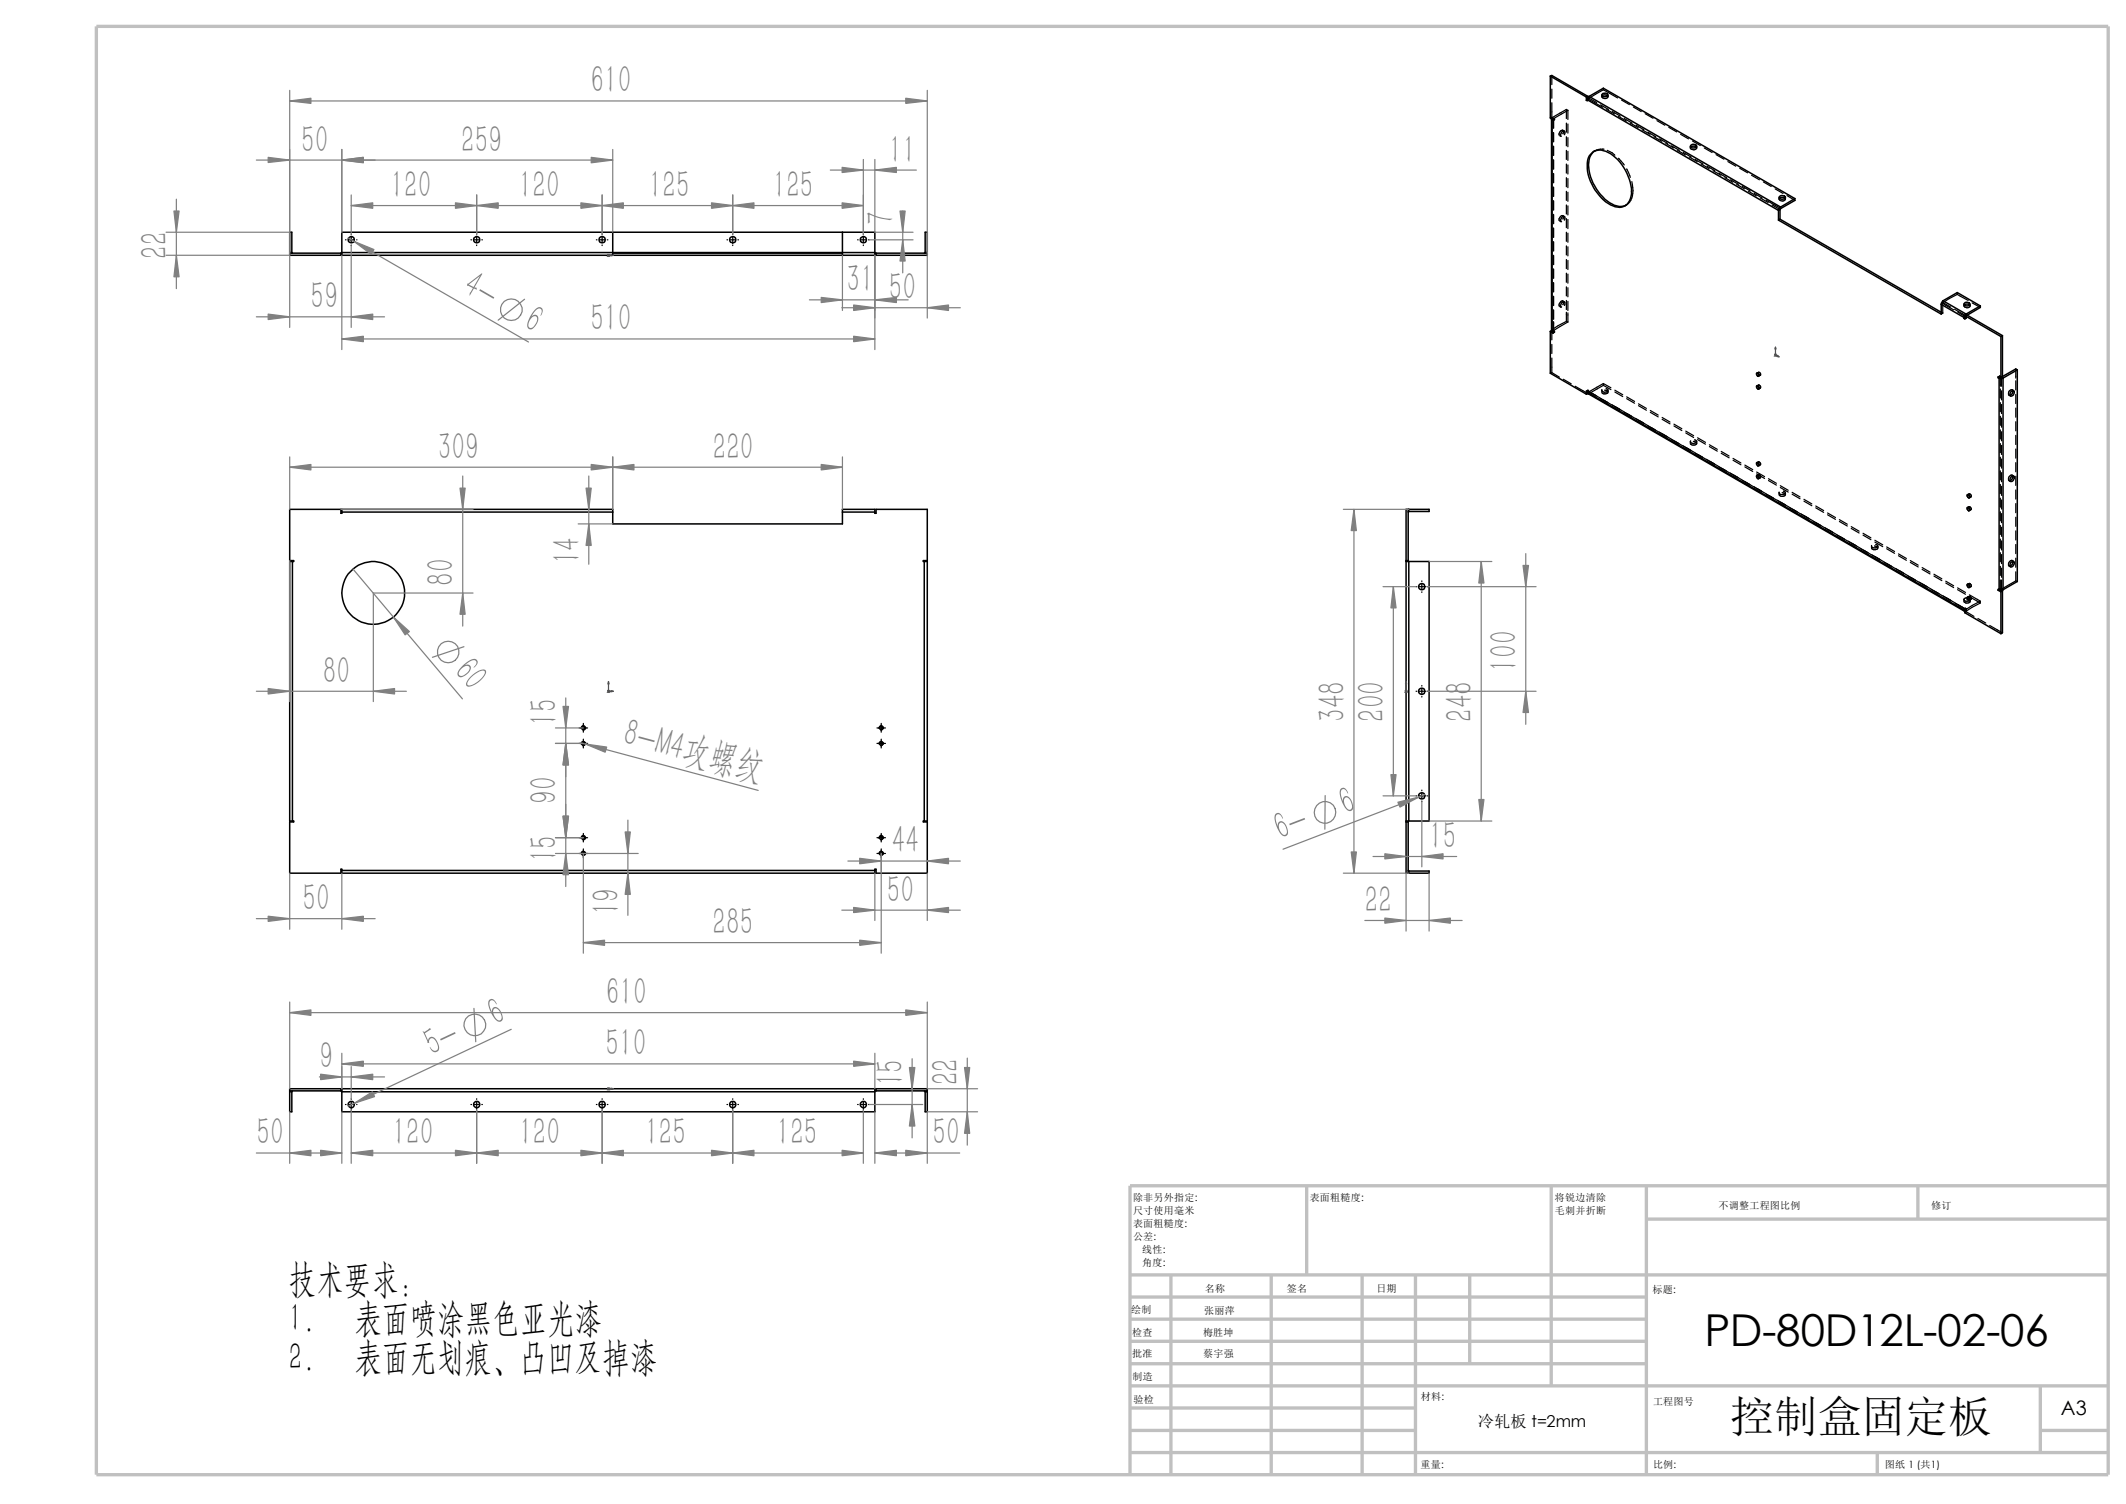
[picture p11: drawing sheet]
<svg xmlns="http://www.w3.org/2000/svg" width="297mm" height="210mm" viewBox="0 0 297 210" stroke-linecap="round" stroke-linejoin="round" font-family="sans-serif">
<g fill="none" stroke="#c0c0c0" stroke-width=".47">
<path d="M13.5 3.7h281v202.2h-281zM157.9 178h136.6M163.6 178v27.9M177.6 178v27.9M182.5 165.6v12.4M190.3 178v27.9M197.7 178v27.9M205.3 178v12.4M216.7 165.6v27.9M230 165.6v40.3M230 170.2h64.5M267.9 165.6v4.6"/>
<path d="M294.5 165.6h-136.6v40.3M157.9 181.1h72.1M157.9 184.2h72.1M157.9 187.3h72.1M157.9 190.4h72.1M157.9 199.7h39.8M157.9 193.5h136.6M157.9 196.6h39.8M285 199.7h9.5M285 193.5v9.3M157.9 202.8h136.6M262.3 202.8v3.1"/>
</g>
<g fill="none" stroke="#000" stroke-width=".17">
<path d="M216.8 10.5v1.3M216.8 12.4v1.3M216.8 14.4v2M216.8 16.4l-.2 .1M216.8 16.4l.4 .2M216.8 16.4l-.1 .2M216.8 16.4v.4M216.8 16.4l.2 .2M217 18.5v1.3M217 16.6v1.3M217.2 16.6l-.2 .1v-.1l.2 .1M217.2 16.6v.1"/>
<path d="M217.2 16.7l-.2 .1M217.9 19h.2M218.3 18.7h.1a.32 .32 0 0 0-.1-.5l-.4 .3-.1 .4M218.3 18.2l.2 .1M218.5 18.8l.1-.5a.47 .47 0 0 0-.5 .2 .47 .47 0 0 0 0 .5M218.8 15.3l-2 1.1M218.8 15.3l.2 .1M218.8 15.3v1.3M218.8 17.2v1.3M218.8 19.1v1.3M219 15.4l-2 1.2M219 15.4v1.3"/>
<path d="M219 17.3v1.3M219 19.2v1.3M221.8 13.6l.1 .3M221.9 13.8l2 1.2M221.9 13.8l-.2 .1M221.9 13.8v.1M221.9 13.9l-.2 .2M222 13.7l1.1 .6M222 13.7l-.1 .1M222 13.5v.2M223.6 14.6l1.1 .7M223.8 13.3a.46 .46 0 0 0 .3 .4 .46 .46 0 0 0 .5-.2v-.2"/>
<path d="M224 12.5l2 1.2M224 12.3v.2M224 12.5l-2 1.2M224.5 15.3l1.1 .6M224.6 13.4h.1M225.3 15.6l1.1 .6M226.1 16.3l1.1 .6M226.5 14l1.1 .6M226.9 16.6l1.1 .6M227.8 17.2l1.1 .6M228.2 14.9l1.1 .7M228.6 17.5l1.1 .6"/>
<path d="M229.4 18.1l1.1 .7M229.8 15.9l1.1 .6M230.2 18.5l1.1 .6M231.1 19.1l1.1 .6M231.5 16.8l1.1 .7M231.9 19.4l1.1 .6M233.1 17.8l1.1 .6M234.8 18.8l1.1 .6M236.4 19.7l1.1 .6M48.3 33.5h.1M48.7 33.5h.7M49.1 32.7h.1"/>
<path d="M49.1 33.1v.7M49.1 34.2v.1M49.8 33.5h.1M65.8 33.5h.1M66.3 33.5h.7M66.6 32.7h.1M66.6 33.1v.7M66.6 34.2v.1M67.3 33.5h.1M83.3 33.5h.1M83.7 33.5h.8M84.1 32.7h.1"/>
<path d="M84.1 33.1v.7M84.1 34.2v.1M84.8 33.5h.1M101.6 33.5h.1M102 33.5h.7M102.4 32.7h.1M102.4 33.1v.7M102.4 34.2v.1M103.1 33.5h.1M119.8 33.5h.1M120.3 33.5h.7M120.6 32.7h.1"/>
<path d="M120.6 33.1v.7M120.6 34.2v.1M121.3 33.5h.1M217 20.4v1.3M217 22.3v1.3M217 24.2v1.3M217 26.1v1.3M217 28v1.3M217 29.9v1.3M217 31.8v1.3M217 33.7v1.3M217 35.6v1.3"/>
<path d="M217 37.5v1.3M217 39.5v1.2M217 22.4v1.2M217 24.3v1.2M217 26.2v1.2M217 28.1v1.2M217 30v1.2M217 31.9v1.2M217 33.8v1.3M217 35.7v1.3M217 37.6v1.3M217 39.5v1.3"/>
<path d="M217.9 30.9l.2 .1M218 30.9h.1M218.3 30.6l.1-.3v-.2h-.2a.64 .64 0 0 0-.4 .7M218.3 30.1l.2 .1M218.5 30.7l.1-.1v-.4a.54 .54 0 0 0-.6 .7M218.8 21v1.3M218.8 22.9v1.3M218.8 24.8v1.3M218.8 26.7v1.3M218.8 28.6v1.3M218.8 30.5v1.3M218.8 32.4v1.3"/>
<path d="M218.8 34.3v1.3M218.8 36.2v1.3M218.8 38.1v1.3M219 21.1v1.3M219 23v1.3M219 24.9v1.3M219 26.8v1.3M219 28.7v1.3M219 30.6v1.3M219 32.6v1.2M219 34.5v1.2M219 36.4v1.2"/>
<path d="M219 38.3v1.2M222.8 21l-.2 .2M223.9 20.8h.1M223.9 20.8l-.6 .1-.5 .2M224.5 21l.7 .3 .4 .4M226.1 22.1l.8 .9M227.2 28.6l-.2 .1M227.2 23.6l.6 1.2M228 25.4a3.5 3.5 0 0 1-.3 2.8l-.6 .5M232.7 20l1.1 .7M233.5 20.4l1.1 .6M234.4 21l1.1 .6"/>
<path d="M235.2 21.3l1.1 .6M236 21.9l1.1 .7M236.1 20.4a.48 .48 0 0 0 .4 .5 .48 .48 0 0 0 .5-.2v-.3M236.8 22.3l1.1 .6M237 20.5v.1M237.7 22.9l1.1 .6M238.1 20.7l1.1 .6M238.5 23.2l1.1 .6M239.3 23.8l1.1 .7M239.7 21.6l1.1 .6M240.1 24.2l1.1 .6M241 24.8l1.1 .6"/>
<path d="M241.4 22.6l1.1 .6M241.8 25.1l1.1 .6M242.6 25.7l1.1 .7M243 23.5l1.1 .6M243.4 26l1.1 .7M244.3 26.7l1.1 .6M244.7 24.5l1.1 .6M245.1 27l1.1 .6M245.9 27.6l1.1 .7M246.3 25.4l1.1 .6M246.7 27.9l2.1 1.2M247.6 28.6l1.1 .7"/>
<path d="M248 26.4l1.1 .6M248.5 27.6a.43 .43 0 0 0 .4 .5 .43 .43 0 0 0 .5-.4M249.4 27.6v.2M249.6 27.3l1.1 .7M216.8 46.2v1.3M216.8 48.1v1.3M216.8 50v2M216.8 46.2l.4 .2M216.8 52l1 .7M216.8 52l-.2 .1M216.8 46l-.1 .1 .1 .1M216.8 46l.2 .1"/>
<path d="M217 46.2h.1M217 41.4v1.2M217 43.3v1.2M217 44.9v1.3M217 41.4v1.3M217 43.3v1.3M217 45v1.2M217 46.1v.1M217 46.2l.2 .1M217 46.2l-.2 .1M217.2 46.3v.1M217.2 46.3l-.2 .1"/>
<path d="M217.2 46.4l-.2 .1M217.8 42.7h.1M217.9 42.8l.2 .1M218 42.8h.1M218.3 42.5l.1-.3-.1-.2-.2 .1-.3 .4v.2M218.3 42l.2 .2M218.4 53l1.1 .6M218.5 42.6l.1-.4-.1-.1-.4 .2-.1 .5M218.8 40v1.3M218.8 42v1.2M218.8 43.6v1.3M218.8 44.9l.2 .1"/>
<path d="M218.8 44.9l-2 1.1M219 40.2v1.2M219 42.1v1.2M219 43.7v1.3M219 45l-2 1.1M220 53.9l1.8 1M221.8 54.9h.1M221.8 54.9h.2M221.8 54.5v.4M221.8 54.5h.1M221.8 54.5l-.2 .1M221.9 54.7h.1"/>
<path d="M221.9 54.7l1.1 .5M221.9 54.5v.2M221.9 54.5l-.2 .2M221.9 54.7l-.2 .1M222 54.7h.1M222 54.7l1 .6M222 54.9l1.1 .6M222 54.7l1.5 .8M222 54.7v.2M223.5 55.6l1.6 .9M223.6 55.9l1.1 .6M223.8 54.5l.1 .2 .3 .1 .3-.1 .1-.1"/>
<path d="M223.8 54.4v.3M224 53.6l1 .5M224 53.6l-2 1.1M224 53.8l1 .6M224 53.6v.2M224 53.8l-2 1.1M224.2 54.5l.4 .2M224.4 54.3l.2 .1v.4a.58 .58 0 0 1-.8 0M225.2 56.5l1.6 .9M225.2 56.6l1.1 .6M225.3 56.8l1.1 .6M225.6 54.5l1.1 .6"/>
<path d="M225.6 54.7l1.1 .7M226.8 57.5l1.6 .9M226.9 57.8l1.1 .6M227.2 55.4l1.1 .6M227.2 55.7l1.1 .6M228.5 58.4l1.6 1M228.5 58.5l1.1 .6M228.6 58.7l1.1 .7M228.9 56.4l1.1 .6M228.9 56.6l1.1 .7M230.1 59.4l1.6 .9M230.2 59.7l1.1 .6"/>
<path d="M230.5 57.3l1.1 .7M230.5 57.6l1.1 .6M232.2 58.3l1.1 .6M232.2 58.5l1.1 .7M233.8 59.2l1.1 .7M233.8 59.5l1.1 .6M245.4 53.9a.3 .3 0 0 1 .3 .1 .3 .3 0 0 1 0 .4l-.2-.1zM245.4 52.1a.27 .27 0 0 1 .3 .1 .27 .27 0 0 1 0 .3h-.2zM245.7 52a.3 .3 0 0 1 .3 .4h-.1M245.7 53.8l.2 .1v.3M245.7 52l-.1 .2M245.7 53.8l-.1 .1"/>
<path d="M245.7 52l-.3 .1M245.7 53.8l-.3 .1M245.7 52.4h.2M245.7 54.1l.2 .1M245.9 52.4l-.2 .1M245.9 54.2l-.2 .1M271.2 43.6l.2 .1M271.4 42.3l1.5 1M271.4 42.4l-.2 .1M271.4 43.7l-.2 .2M271.4 42.2l1.1 .7M271.4 42.2v1.5"/>
<path d="M271.4 42v.2M273 43.2l1.7 .9M273.4 41.1l1.6 .9M273.4 40.9v.2M273.4 41.1l-2 1.1M273.5 43.6l1.1 .6-.1 .1M274.4 42.5a.46 .46 0 0 0 .3 .4 .46 .46 0 0 0 .5-.1v-.3M274.6 44.3l-.1 .1M274.6 44.3l.1 .1M274.7 44v.1M274.7 44.1l-.1 .2M274.7 43.9v.5"/>
<path d="M274.7 44.4l-.2 .1M274.8 44l-.1 .1M275.2 42.6v.1M275.5 42.3l1.1 .6M279.4 52.5l.3 .2M279.4 52.6l-.1 .1M279.4 52.6v.1M279.4 52.5l-.3 .1M279.4 52.5v.1M279.4 52.7h.1M279.4 52.7h.2M279.4 52.7v1.2"/>
<path d="M279.4 54.3v1.3M279.4 56.2v1.3M279.4 58.1v1.3M279.6 52.7h.1M279.6 52.7v1.2M279.6 54.6v1.2M279.6 56.5v1.2M279.6 58.4v1.2M279.7 52.6l-.1 .1M280.7 55.2l.2 .1M281.1 54.4l.2 .1M281.2 54.5l-.1-.1a.46 .46 0 0 0-.5 .3 .46 .46 0 0 0 .1 .5h.1"/>
<path d="M281.6 51.5v1.3M281.6 53.2v1.2M281.6 55.1v1.2M281.6 57v1.3M281.6 58.9v1.3M231.8 60.3l1.6 1M231.9 60.6l1.1 .7M233.4 61.3l1.1 .6M233.5 61.3l1.5 .9M233.5 61.6l1.1 .6M235.1 62.2l1.6 1M235.2 62.5l1.1 .7"/>
<path d="M235.5 60.2l1.1 .6M235.5 60.5l1.1 .6M236.1 61.7a.54 .54 0 0 0 .9 0M236.1 61.7v.2M236.2 61.6l-.1 .1M236.6 61.6l.3 .1 .1 .2M236.7 63.2l1.6 .9M236.7 61.4l.3 .2v.4l-.1 .1a.58 .58 0 0 1-.8-.1M236.8 63.2l1.1 .7M236.8 63.5l1.1 .6M237.2 61.1l1.1 .7M237.2 61.4l1.1 .6"/>
<path d="M238.4 64.1l1.6 1M238.5 64.4l1.1 .7M238.8 62.1l1.1 .6M238.8 62.4l1.1 .6M240 65.1l1.6 .9M240.1 65.2l1.1 .6M240.1 65.4l1.1 .6M240.5 63l1.1 .7M240.5 63.3l1.1 .6M241.7 66l1.6 1M241.8 66.3l1.1 .7M242.1 64l1.1 .6"/>
<path d="M242.1 64.3l1.1 .6M243.3 67l1.6 .9M243.4 67.1l1.1 .6M243.4 67.3l1.1 .6M243.8 64.9l1.1 .7M243.8 65.2l1.1 .6M245 67.9l1.6 1M245.1 68.2l1.1 .7M245.4 64.6a.28 .28 0 0 1 .3 .1 .28 .28 0 0 1 0 .4l-.3-.3zM245.4 66.4a.28 .28 0 0 1 .3 .1 .28 .28 0 0 1 0 .4l-.2-.1zM245.4 65.9l1.1 .6M245.4 66.2l1.1 .6"/>
<path d="M245.6 66.4l.1-.1h.1l.2 .2-.1 .2M245.7 64.5l.2 .1v.3M245.7 64.5l-.1 .1M245.7 64.5l-.3 .1M245.7 66.3l-.3 .1M245.7 64.9h.2M245.7 66.7h.2M245.9 64.9l-.2 .1M245.9 66.7l-.2 .1M246.6 68.9l1.6 .9M246.7 69l1.1 .6M246.7 69.2l1.1 .6"/>
<path d="M247.1 66.8l1.1 .7M247.1 67.1l1.1 .6M248.3 69.8l1.6 1M248.4 70.1l1.1 .7M248.5 68.7v.3M248.7 67.8l1.1 .7M248.7 68.1l1.1 .6M249 68.8l.3 .1 .1 .1M249.1 68.6l.3 .2a.55 .55 0 0 1-.8 .1l-.1-.1M249.4 69a.55 .55 0 0 1-.8 .2l-.1-.1M249.4 68.8v.2M249.9 70.8l1.6 1"/>
<path d="M250 70.9l1.1 .6M250 71.1l1.1 .7M250.4 68.7l1.1 .7M250.4 69l1.1 .6M251.6 71.8l1.6 .9M251.7 72.1l1.1 .6M252 69.7l1.1 .7M252 70l1.1 .6M253.2 72.7l1.6 1M253.3 73l1.1 .7M253.7 70.7l1.1 .6M253.7 70.9l1.1 .6"/>
<path d="M254.9 73.7l1.1 .6M254.9 73.7l1.6 .9M255 74l1.1 .6M255.3 71.6l1.1 .7M255.3 71.9l1.1 .6M256.5 74.6l1.6 1M256.6 74.9l1.1 .7M257 72.6l1.1 .6M257 72.8l1.1 .6M258.2 75.6l1.6 .9M258.2 75.6l1.1 .6M258.3 75.9l1.1 .6"/>
<path d="M258.6 73.5l1.1 .7M258.6 73.8l1.1 .6M259.8 76.5l1.7 1M259.9 76.8l1.1 .7M260.3 74.5l1.1 .6M260.3 74.7l1.1 .7M261.5 76.2v.3M261.5 77.5l1.6 .9M261.5 77.5l1.1 .6M261.6 77.8l1.1 .6M261.9 76.2l.3 .1 .1 .2M261.9 75.4l1.1 .7"/>
<path d="M261.9 75.7l1.1 .6M262 76l.3 .2a.55 .55 0 0 1-.8 .2v-.1M262.3 76.5a.55 .55 0 0 1-.8 .1v-.1M262.3 76.3v.2M263.1 78.4l1.7 1M263.2 78.7l1.1 .7M263.6 76.4l1.1 .6M263.6 76.6l1.1 .7M264.8 79.4l1.6 .9M264.8 79.4l1.1 .7M264.9 79.7l1.1 .6M265.2 77.3l1.1 .7"/>
<path d="M265.2 77.6l1.1 .6M266.9 78.3l1.1 .6M266.9 78.5l1.1 .7M268.5 79.2l1.1 .7M268.5 79.5l1.1 .6M274.8 69.1a.3 .3 0 0 1 .3 .1 .3 .3 0 0 1 0 .4l-.2-.1zM274.8 70.9a.28 .28 0 0 1 .3 .1 .28 .28 0 0 1 0 .3l-.3-.2zM275.1 69l.2 .1v.3M275.1 70.7l.2 .2v.3M275.1 69l-.1 .1M275.1 70.7l-.1 .2M275.1 69l-.2 .1"/>
<path d="M275.1 70.7l-.2 .2M275.2 69.3l.1 .1M275.2 71.1l.1 .1M275.3 69.4l-.2 .1M275.3 71.2l-.2 .1M279.4 60v1.3M279.4 61.9v1.3M279.4 63.8v1.3M279.4 65.7v1.3M279.4 67.6v1.3M279.4 69.6v1.2M279.4 71.5v1.2"/>
<path d="M279.4 73.4v1.2M279.4 75.3v1.2M279.4 77.2v1.2M279.4 79.1v1.2M279.6 60.3v1.3M279.6 62.2v1.3M279.6 64.1v1.3M279.6 66v1.3M279.6 67.9v1.3M279.6 69.8v1.3M279.6 71.7v1.3M279.6 73.6v1.3"/>
<path d="M279.6 75.5v1.3M279.6 77.4v1.3M279.6 79.3v1.3M280.7 67.1l.2 .1M280.7 79l.2 .2M281.1 66.3l.2 .2M281.1 78.3l.2 .1M281.2 66.5v-.1a.44 .44 0 0 0-.6 .2 .44 .44 0 0 0 .1 .5h.1M281.2 78.4l-.1-.1a.47 .47 0 0 0-.4 .2 .47 .47 0 0 0 0 .5h.1M281.6 60.8v1.3M281.6 62.7v1.3M281.6 64.6v1.3"/>
<path d="M281.6 66.5v1.3M281.6 68.4v1.3M281.6 70.3v1.3M281.6 72.2v1.3M281.6 74.1v1.3M281.6 76v1.3M281.6 77.9v1.3M281.6 79.8v1.3M197.8 81.9h.1M197.8 96.5h.1M198.2 81.9h.8M198.2 96.5h.8"/>
<path d="M198.6 81.1v.1M198.6 81.5v.8M198.6 82.6v.1M198.6 95.7v.1M198.6 96.1v.8M198.6 97.2v.1M199.3 81.9h.1M199.3 96.5h.1M266.4 80.3l1.7 1M266.5 80.6l1.1 .7M268.1 81.3l1.6 .9M268.1 81.3l1.1 .7"/>
<path d="M268.2 81.6l1.1 .6M269.7 82.3l1.7 .9M269.8 82.5l1.1 .7M270.2 80.2l1.1 .6M270.2 80.4l1.1 .7M271.4 83.2l1.6 .9M271.5 83.5l1.1 .6M271.8 81.2l1.1 .6M271.8 81.4l1.1 .6M273 84.2l1.7 .9M273.1 84.5l1.5 .8M273.5 82.1l1.1 .6"/>
<path d="M273.5 82.3l1.1 .7M274.2 84.8l.4 .2-.1 .1 .2-.1M274.4 83.7v.1a.6 .6 0 0 0 .8 .1M274.6 84.9v.2h.1M274.6 84.9l.1 .1M274.6 84.9l-.2 .1M274.7 85.1v.2M274.7 85.3l-.2 .1M274.7 85.1l1.9-1.2v.3l-1.9 1.1M274.7 85v.4M274.7 85.4l1.1 .7M274.7 85.4l-.2 .2"/>
<path d="M274.8 81.6a.28 .28 0 0 1 .3 .1 .28 .28 0 0 1 0 .4l-.2-.1zM274.8 83.4a.3 .3 0 0 1 .3 .1 .3 .3 0 0 1 0 .4l-.2-.1zM274.8 83.7l.4 .2M275 81.6l.1-.2 .1 .1 .2 .2-.1 .2M275.1 83.5h-.4l-.3 .1v.3M275.1 83.3a.3 .3 0 0 1 .3 .4h-.1M275.1 83.3l-.1 .1M275.1 81.5l-.2 .1M275.1 83.3l-.2 .1M275.1 83.6l.1 .4a.51 .51 0 0 1-.8 0M275.1 83.1l1.5 .8M275.1 83.3l1.5 .9"/>
<path d="M275.2 81.9h.1M275.2 83.7h.1M275.2 83.9h.1M275.2 83.8v.1M275.3 81.9l-.2 .1M275.3 83.7l-.2 .1M276.3 86.4l1.1 .6M278 87.3l1.7 1M279.4 82.2v.1l.2 .1M279.4 82.2v.1M279.4 82.2l-.3 .1M279.4 81v1.3"/>
<path d="M279.4 82.3h.2M279.4 82.3h-.1M279.6 81v1.3M279.6 82.3h.2M281.6 81.1l.2 .1M281.6 81.1l-2 1.2M80.9 101.6h1.2M80.9 103.8h1.2M80.9 117h1.2M80.9 119.2h1.2M81.2 101.7a.29 .29 0 0 1 .3-.4 .29 .29 0 0 1 .3 .3 .29 .29 0 0 1-.4 .3M81.2 103.9a.29 .29 0 0 1 .3-.4 .29 .29 0 0 1 .3 .3 .29 .29 0 0 1-.4 .3"/>
<path d="M81.2 117.1a.29 .29 0 0 1 .2-.5 .29 .29 0 0 1 .4 .3 .29 .29 0 0 1-.4 .3M81.2 119.2a.29 .29 0 0 1 .3-.3 .29 .29 0 0 1 .3 .3 .29 .29 0 0 1-.4 .2M81.5 101v1.2M81.5 103.2v1.2M81.5 116.4v1.2M81.5 118.5v1.3M122.5 101.6h1.2M122.5 103.8h1.2M122.5 117h1.2M122.5 119.2h1.2M122.8 101.7a.29 .29 0 0 1 .3-.4 .29 .29 0 0 1 .3 .3 .29 .29 0 0 1-.4 .3M122.8 103.9a.29 .29 0 0 1 .3-.4 .29 .29 0 0 1 .3 .3 .29 .29 0 0 1-.4 .3"/>
<path d="M122.8 117.1a.29 .29 0 0 1 .2-.5 .29 .29 0 0 1 .4 .3 .29 .29 0 0 1-.4 .3M122.8 119.2a.29 .29 0 0 1 .3-.3 .29 .29 0 0 1 .3 .3 .29 .29 0 0 1-.4 .2M123.1 101v1.2M123.1 103.2v1.2M123.1 116.4v1.2M123.1 118.5v1.3M197.8 111.1h.1M198.2 111.1h.8M198.6 110.3v.1M198.6 110.7v.8M198.6 111.8v.1M199.3 111.1h.1"/>
<path d="M48.3 154.2h.1M48.7 154.2h.7M49.1 153.4v.1M49.1 153.9v.7M49.1 154.9v.1M49.8 154.2h.1M65.8 154.2h.1M66.3 154.2h.7M66.6 153.4v.1M66.6 153.9v.7M66.6 154.9v.1M67.3 154.2h.1"/>
<path d="M83.3 154.2h.1M83.7 154.2h.8M84.1 153.4v.1M84.1 153.9v.7M84.1 154.9v.1M84.8 154.2h.1M101.6 154.2h.1M102 154.2h.7M102.4 153.4v.1M102.4 153.9v.7M102.4 154.9v.1M103.1 154.2h.1"/>
<path d="M119.8 154.2h.1M120.3 154.2h.7M120.6 153.4v.1M120.6 153.9v.7M120.6 154.9v.1M121.3 154.2h.1"/>
</g>
<g fill="none" stroke="#000" stroke-width=".21">
<path d="M216.6 10.6v5.9l.4 .2M216.6 10.6l5 2.9M216.6 10.6l.2-.1 5 3M216.8 16.8l-.1-.2v29.6M216.8 16.8v29.5M217 16.7v.1h-.2M217 16.7l-.2 .1M221.6 13.5v.5M221.7 13.9v.2l-.1-.1M221.7 13.9l26.8 15.5M221.7 13.9l-.1 .1M221.8 13.5h-.2"/>
<path d="M221.8 13.5v.1M222 13.5l-.3 .4M222 13.5l2-1.2 26.7 15.4M222 13.5l26.8 15.4M223.8 13.2a.5 .5 0 0 1 .8 .1 .46 .46 0 0 1-.4 .2 .46 .46 0 0 1-.4-.3zM223.8 13.4l.3-.1 .5 .1M40.5 35.3h.1M40.5 35.3v-2.9h.3v2.9M40.5 35.3h.3M40.5 35.3h7.3M40.5 35.3v.3h89v-.3h-7.3M40.8 35.3h.1"/>
<path d="M47.6 35.3v.3M47.8 35.3v.3M47.8 35.3v-2.9h74.4v2.9M47.8 35.3h74.4M85.6 32.4v3.2M85.6 35.3h32.1M117.7 32.4v3.2M122.2 35.3v.3M122.4 35.3v.3M129.2 35.3h-.1M129.2 35.3v-2.9h.3v2.9M129.2 35.3h.3"/>
<path d="M129.5 35.3h.1M222.2 21.6a1.84 1.84 0 0 1 2.5-.3 6.7 6.7 0 0 1 3.2 5.8 1.78 1.78 0 0 1-2.3 1.8 6.6 6.6 0 0 1-3.8-4.9l-.1-1.2a1.87 1.87 0 0 1 .5-1.2zM222.8 21.1a2.34 2.34 0 0 0-.8 2.4 6.8 6.8 0 0 0 3.5 5.2h.3a1.66 1.66 0 0 0 1.3 0M236.2 20.3a.49 .49 0 0 1 .8 .2 .61 .61 0 0 1-.9-.1zM236.2 20.5l.3-.1h.3l.2 .1M248.5 30.7l22.7 13.2v-1.4M248.5 29.4v1.3M248.5 27.5a.54 .54 0 0 1 .9 .1 .5 .5 0 0 1-.4 .2 .5 .5 0 0 1-.5-.3zM248.6 27.7l.3-.1h.3l.2 .1M248.7 30.6l-.2 .1M248.7 30.6l22.5 13M248.7 29.3l-.2 .1"/>
<path d="M248.7 29.3v1.3M248.8 28.9l-.3 .2v.3M248.8 29.1l-.1 .2M248.8 28.9v.2M250.7 27.7l-1.9 1.2M250.7 27.7v.3l-1.9 1.1M216.6 46.3v5.8l5 2.9M216.6 46.3l.4 .2-.2-.2M216.7 46.2l.1 .1M216.7 46.2l-.1 .1M221.7 54.8l.1 .1 52.6 30.4M221.7 54.8l52.7 30.4"/>
<path d="M221.7 54.8v-.1l-.1-.1v.4M221.8 54.9l-.2 .1M245.4 52.2a.22 .22 0 0 1 .3 0 .22 .22 0 0 1-.1 .3h-.1zM245.4 53.9a.22 .22 0 0 1 .3 .1 .22 .22 0 0 1-.1 .3l-.1-.1zM245.6 52.2l.1 .2M245.6 53.9l.1 .2M271.2 42.5l3.2 1.8M271.4 42l-.2 .5M271.4 42l3.3 1.9M271.4 42l2-1.1 3.2 1.8M274.4 44.3v.1M274.4 42.6l.3-.1h.3l.2 .1"/>
<path d="M274.4 42.3a.41 .41 0 0 1 .5-.1 .41 .41 0 0 1 .3 .4 .49 .49 0 0 1-.8-.2zM274.5 44.1v.4l-.1-.1M274.5 44.1l5 2.9M274.5 44.1l.2-.2 5 3M274.5 44.3h-.1M274.5 44.4h-.1M274.7 43.9l-.3 .2v.2M274.7 43.9v.1M276.6 42.7l-1.9 1.2M276.6 42.7v.2l-1.8 1.1M279.1 52.7v-.1l.4 .2M279.1 52.7l.2 .1"/>
<path d="M279.3 52.8l.1 .1 .4-.1M279.3 52.8v29.5M279.3 52.7h-.2M279.4 52.7l-.1 .1M279.5 47v5.8M279.7 46.9l-.2 .1M279.7 46.9v5.8l-.2 .1M279.7 52.7l.1 .1M279.8 52.8v29.5M280.9 54.7l.4-.2a.48 .48 0 0 1 0 .5 .48 .48 0 0 1-.5 .3v-.4zM281.2 54.5l-.1 .4-.3 .3M281.8 51.6l-2 1.2"/>
<path d="M281.8 51.6v29.6l-2 1.1M281.8 51.6l-.2-.1-1.9 1.1M40.9 78.4h-.4v36.2h.4M40.9 78.4v36.2M47.8 71.5v-.4h37.8v.4M47.8 71.5v.2h-.2v-.6h-7.1v7.2h.5v.1h-.1M47.8 71.5h37.8M85.6 71.5v1.7h32.1v-1.7M117.7 71.5v-.4h4.5v.4M117.7 71.5h4.5M122.2 71.5v.2h.2v-.6h7.1v7.2h-.5v.1h.1M129.1 78.4h.4v36.2h-.4"/>
<path d="M129.1 78.4v36.2M196.4 78.4h.4M196.4 78.3h.3M196.7 71.1h.1M196.7 71.1h-.3v50.8h.3M196.7 71.1v7.3M196.8 71.4l-.1 .1M196.8 71.1h2.8v.3h-2.8M196.8 78.4h2.8v36.2h-2.8M196.8 71.1v.3M196.8 78.4v36.2M245.4 64.6a.22 .22 0 0 1 .3 .1 .22 .22 0 0 1-.1 .3h-.1z"/>
<path d="M245.4 66.5a.22 .22 0 0 1 .3 0 .22 .22 0 0 1-.1 .3h-.1zM245.6 64.6l.1 .3M245.6 66.4l.1 .3M274.8 69.1a.23 .23 0 0 1 .3 .1 .23 .23 0 0 1 0 .3l-.2-.1zM274.8 70.9a.21 .21 0 0 1 .3 .1 .21 .21 0 0 1-.1 .3zM275 69.1l.2 .2M275 70.9l.2 .2M280.9 78.5l.4-.1a.48 .48 0 0 1 0 .5 .48 .48 0 0 1-.5 .2v-.3zM281.1 66.5h.2a.45 .45 0 0 1 .1 .5 .45 .45 0 0 1-.5 .2l-.1-.1v-.2zM281.2 66.5l-.1 .3-.3 .3M281.2 78.4l-.1 .3-.3 .3M274.4 85.2l.1 .2"/>
<path d="M274.5 85.1l-.1-.1v.2M274.5 85.1v.5l5 2.9M274.5 85.1l-.1 .1M274.8 81.6a.26 .26 0 0 1 .3 .1 .26 .26 0 0 1 0 .3h-.2zM274.8 83.4a.23 .23 0 0 1 .3 .1 .23 .23 0 0 1 0 .3l-.2-.1zM275 81.6l.2 .3M275 83.4l.2 .3M275.1 83.5v.1M279.1 82.4l.4 .2M279.3 82.3l.1 .1 .4-.1M279.3 82.3h-.2v.1M279.3 82.3l-.2 .1"/>
<path d="M279.5 82.6v5.9M279.6 82.4l.1 .1M279.7 82.5v5.8l-.2 .2M279.7 82.5l-.2 .1M40.9 114.6h.1v.2h-.5v7.1h7.1v-.5h.2v.1M129.1 114.6h-.1v.2h.5v7.1h-7.1v-.5h-.2v.1M196.4 114.6h.4M196.4 114.8h.3M196.7 114.6v7.3M47.8 121.5v.4h74.4v-.4M47.8 121.5h74.4M196.7 121.9h.1"/>
<path d="M196.7 121.5l.1 .1M196.8 121.6h2.8v.3h-2.8M196.8 121.6v.3M40.5 152.3v.1M40.5 152.3v-.3h89v.3h-7.3M40.5 152.4v2.8h.3v-2.8M40.5 152.4h.3M40.5 152.3h7.3M40.9 152.3l-.1 .1M47.6 152v.3M47.8 152v.4M47.8 152.4v2.8h74.4v-2.8"/>
<path d="M47.8 152.4h74.4M122.2 152v.4M122.4 152v.3M129.1 152.3l.1 .1M129.2 152.4v2.8h.3v-2.8M129.2 152.4h.3M129.5 152.3v.1"/>
<circle cx="49.1" cy="33.5" r=".45"/>
<circle cx="66.6" cy="33.5" r=".45"/>
<circle cx="84.1" cy="33.5" r=".45"/>
<circle cx="102.4" cy="33.5" r=".45"/>
<circle cx="120.6" cy="33.5" r=".45"/>
<circle cx="52.1" cy="82.8" r="4.4"/>
<circle cx="198.6" cy="81.9" r=".43"/>
<circle cx="198.6" cy="96.5" r=".43"/>
<circle cx="81.5" cy="119.2" r=".25"/>
<circle cx="81.5" cy="101.6" r=".25"/>
<circle cx="81.5" cy="103.8" r=".24"/>
<circle cx="81.5" cy="117" r=".24"/>
<circle cx="123.1" cy="101.6" r=".25"/>
<circle cx="123.1" cy="119.2" r=".25"/>
<circle cx="123.1" cy="103.8" r=".24"/>
<circle cx="123.1" cy="117" r=".24"/>
<circle cx="198.6" cy="111.1" r=".43"/>
<circle cx="49.1" cy="154.2" r=".45"/>
<circle cx="66.6" cy="154.2" r=".45"/>
<circle cx="84.1" cy="154.2" r=".45"/>
<circle cx="102.4" cy="154.2" r=".45"/>
<circle cx="120.6" cy="154.2" r=".45"/>
</g>
<g fill="#00f" stroke="#00f" stroke-width=".17">
<path d="M248.3 49.6l.2 .2h-.3z"/>
<path d="M248 48.5l.1 .2h-.2z"/>
<path d="M85.3 35.6h.4l-.4 .1z"/>
<path d="M85.3 151.9l.4 .1-.4 .1z"/>
<path d="M85.3 96.4l.4 .1-.4 .1z"/>
<path d="M85 95.2l.1 .3h-.2z"/>
<path d="M196.4 95.2l.1 .3h-.2z"/>
</g>
<g fill="none" stroke="#00f" stroke-width=".17">
<path d="M84.9 35.6h.8M84.9 35.5l.3 .3M85 35.6h.1M85 35.5v.3M85.1 35.5l-.3 .3M247.9 49.6h.3M247.9 49.4l.3 .3M248 49.6l.5 .2M248 48.5v1.2M248.2 49.4l-.3 .3M84.9 96.5h.8M84.9 96.4l.3 .3"/>
<path d="M85 95.2v1.5M85.1 96.4l-.3 .3M196.3 96.5h.3M196.3 96.4l.3 .3M196.4 96.5h.1M196.4 95.2v1.5M196.6 96.4l-.3 .3M84.9 152h.8M84.9 151.9l.3 .3M85 152h.1M85 151.9v.3M85.1 151.9l-.3 .3"/>
</g>
<g fill="none" stroke="#808080" stroke-width=".17">
<path d="M40.5 12.6v33.1M40.5 14.1h89M129.5 12.6v31.8M23.2 35.6h17.3M23.2 32.4h17.3M24.6 27.8v12.5M35.8 22.4h49.8M47.8 20.9v11.5M47.8 35.6v13.2M48.7 33.2l25.1 14.6M49.1 28.7h71.5M49.1 27.2v5.5"/>
<path d="M49.1 34.3v11.4M66.6 27.2v5.5M84.1 27.2v5.5M85.6 20.9v11.5M102.4 27.2v5.5M116 23.7h12M117.7 35.6v7.7M120.6 22.3v10.4M121.4 33.5h6.2M122.2 22.3v10.1h5.4M122.2 35.6v13.2M126.1 29.5v8.6"/>
<path d="M35.8 44.2h17.9M47.8 47.3h74.4M73.3 41.8l-3.7 2.9M113.1 41.9h13.8M117.6 43h16.6M40.5 63.8v7.3M40.5 78.3v19.7M40.5 65.2h77.2M47.6 71.1h18.5M49.3 79.5l15.3 18.1M64.6 66.5v20.9M80.8 73.2h4.8"/>
<path d="M82.3 66.5v12.3M85.6 63.8v7.3M117.7 63.8v7.3M187.7 71.1h9.1M189.1 71.1v50.8M199.6 78.4h8.8M206.9 78.4v36.2M213.1 77.3v23.8M35.8 96.5h21M64.8 90.3l-4.4 1.5M66.1 82.8h-13.9v15.2M79 97.5v26.3"/>
<path d="M193.2 81.9h4.6M194.6 81.9v29.2M199.4 81.9h15.2M199.4 96.5h15.2M77.6 103.8h3.9M77.6 117h3.9M77.6 101.6h3.9M77.6 119.2h11.6M81.2 103.8l24.7 6.6M81.5 119.2v13.9M87.7 114.5v13.3M123.1 119.2v13.9"/>
<path d="M185.1 111.1v4.7M191.8 119.6h11.7M193.2 111.1h4.6M198.6 111.9v9.1M199 111l-19.8 7.6M199.6 114.6h8.8M35.8 128.3h16.6M40.5 121.9v7.9M40.5 139.9v12.1M47.8 121.9v7.9M81.5 131.6h41.6M117.6 127.1h16.6"/>
<path d="M118.4 120.2h15.8M122.2 121.9v6.6M129.5 121.9v6.6M129.5 139.9v12.1h7.1M187.7 121.9h9.1M190.7 128.5h13.6M196.4 121.9v8.1M199.6 121.9v8.1M40.5 155.2v7.2M40.5 141.4h89M44.6 150.4h9.1M47.8 147.1v4.9"/>
<path d="M47.8 155.2v7.2M47.8 148.5h74.4M49.1 148.9v4.5M49.1 155v7.4M66.2 140.8l.3 4.7M66.6 155v7.4M71.4 143.7l-22.7 10.7M84.1 155v7.4M102.4 155v7.4M120.6 155v7.4M121.4 154.2h7.5M122.2 147.1v4.9"/>
<path d="M122.2 155.2v7.2M127.4 147.8v11.1M135.1 147.7v12.2M136.6 155.2h-7.1v7.2M35.8 161h12M49.1 161h71.5M122.2 161h11.9"/>
<circle cx="71.4" cy="43.2" r="1.51"/>
<circle cx="62.6" cy="91" r="1.51"/>
<circle cx="185.1" cy="113.4" r="1.51"/>
<circle cx="66.3" cy="143.1" r="1.52"/>
</g>
<g fill="#808080" stroke="#808080" stroke-width=".17">
<path d="M206.6 111.6h.7l-.4 3z"/>
<path d="M194.6 81.9l.4 3h-.7z"/>
<path d="M198.6 119.6l3-.4v.7z"/>
<path d="M193.5 119.2l2.9 .4-2.9 .3z"/>
<path d="M212.8 79h.7l-.4 2.9z"/>
<path d="M206.9 78.4l.4 3h-.7z"/>
<path d="M188.8 119h.7l-.4 2.9z"/>
<path d="M189.1 71.1l.4 3h-.7z"/>
<path d="M199.6 128.5l3-.3v.7z"/>
<path d="M193.5 128.2l2.9 .3-2.9 .4z"/>
<path d="M194.3 108.2h.7l-.4 2.9z"/>
<path d="M213.1 96.5l.4 3h-.7z"/>
<path d="M195.3 112l2.9-.7-2.6 1.4z"/>
<path d="M114.7 41.5l3 .4-3 .3z"/>
<path d="M122.2 41.9l3-.4v.7z"/>
<path d="M117.6 23.4l3 .3-3 .4z"/>
<path d="M122.2 23.7l3-.3v.7z"/>
<path d="M37.5 22l3 .4-3 .3z"/>
<path d="M47.8 22.4l3-.4v.7z"/>
<path d="M84.1 28.7l3-.4v.8z"/>
<path d="M99.4 28.3l3 .4-3 .4z"/>
<path d="M63.6 28.3l3 .4-3 .4z"/>
<path d="M49.1 28.7l3-.4v.8z"/>
<path d="M81.2 28.3l2.9 .4-2.9 .4z"/>
<path d="M66.6 28.7l3-.4v.8z"/>
<path d="M129.5 43l3-.4v.7z"/>
<path d="M82.6 22l3 .4-3 .3z"/>
<path d="M117.6 28.3l3 .4-3 .4z"/>
<path d="M102.4 28.7l2.9-.4v.8z"/>
<path d="M119.3 46.9l2.9 .4-2.9 .4z"/>
<path d="M119.3 42.6l2.9 .4-2.9 .3z"/>
<path d="M47.8 47.3l3-.4v.8z"/>
<path d="M126.5 13.7l3 .4-3 .3z"/>
<path d="M40.5 14.1l2.9-.4v.7z"/>
<path d="M49.4 33.7l2.8 1.1-.3 .7z"/>
<path d="M24.6 35.6l.4 3.1h-.7z"/>
<path d="M24.3 29.5h.7l-.4 2.9z"/>
<path d="M125.7 29.5h.7l-.3 2.9z"/>
<path d="M126.1 33.5l.3 2.9h-.7z"/>
<path d="M49.1 44.2l3-.3v.7z"/>
<path d="M37.5 43.9l3 .3-3 .4z"/>
<path d="M127.4 154.2l.4 3h-.8z"/>
<path d="M49.5 154.1l2.5-1.7 .3 .7z"/>
<path d="M40.5 161l2.9-.4v.8z"/>
<path d="M44.8 160.6l3 .4-3 .4z"/>
<path d="M40.5 141.4l2.9-.4v.8z"/>
<path d="M126.5 141l3 .4-3 .4z"/>
<path d="M63.6 160.6l3 .4-3 .4z"/>
<path d="M49.1 161l3-.4v.8z"/>
<path d="M81.2 160.6l2.9 .4-2.9 .4z"/>
<path d="M66.6 161l3-.4v.8z"/>
<path d="M99.4 160.6l3 .4-3 .4z"/>
<path d="M84.1 161l3-.4v.8z"/>
<path d="M117.6 160.6l3 .4-3 .4z"/>
<path d="M102.4 161l2.9-.4v.8z"/>
<path d="M47.8 148.5l3-.3v.7z"/>
<path d="M119.3 148.2l2.9 .3-2.9 .4z"/>
<path d="M126.5 160.6l3 .4-3 .4z"/>
<path d="M134.7 149.1h.8l-.4 2.9z"/>
<path d="M122.2 161l3-.4v.8z"/>
<path d="M135.1 155.2l.4 3h-.8z"/>
<path d="M127 149.1h.8l-.4 2.9z"/>
<path d="M49.1 150.4l3-.4v.7z"/>
<path d="M44.8 150l3 .4-3 .3z"/>
<path d="M78.7 98.6h.7l-.4 3z"/>
<path d="M79 103.8l.4 3h-.7z"/>
<path d="M37.5 96.1l3 .4-3 .4z"/>
<path d="M64.6 82.8l.4 3h-.7z"/>
<path d="M78.7 114h.7l-.4 3z"/>
<path d="M82.6 64.9l3 .3-3 .4z"/>
<path d="M40.5 65.2l2.9-.3v.7z"/>
<path d="M114.7 64.9l3 .3-3 .4z"/>
<path d="M85.6 65.2l3-.3v.7z"/>
<path d="M52.2 96.5l2.9-.4v.8z"/>
<path d="M87.7 121.9l.4 3h-.8z"/>
<path d="M129.5 127.1l3-.4v.7z"/>
<path d="M119.3 126.7l2.9 .4-2.9 .3z"/>
<path d="M37.5 127.9l3 .4-3 .4z"/>
<path d="M120.1 119.8l3 .4-3 .4z"/>
<path d="M47.8 128.3l3-.4v.8z"/>
<path d="M129.5 120.2l3-.4v.8z"/>
<path d="M81.5 131.6l3-.3v.7z"/>
<path d="M81.8 103.9l3 .4-.3 .7z"/>
<path d="M120.1 131.3l3 .3-3 .4z"/>
<path d="M82.3 73.2l.3 3h-.7z"/>
<path d="M81.9 68.2h.7l-.3 2.9z"/>
<path d="M79 119.2l.4 2.9h-.7z"/>
<path d="M87.3 116.2h.8l-.4 3z"/>
<path d="M64.3 68.2h.7l-.4 2.9z"/>
<path d="M54.9 86.1l2.3 2.1-.6 .4z"/>
</g>
<g font-size="6.1">
<text x="238.1" y="188">PD-80D12L-02-06</text>
<text x="241.7" y="199.9">控制盒固定板</text>
</g>
<g font-size="5.5" fill="#808080">
<text x="82.5" y="13">610</text>
<text x="42.1" y="21.3">50</text>
<text x="64.4" y="21.3">259</text>
<text x="124.2" y="22.7">11</text>
<text x="54.6" y="27.6">120</text>
<text x="72.5" y="27.6">120</text>
<text x="90.6" y="27.6">125</text>
<text x="107.9" y="27.6">125</text>
<text x="124.9" y="31.4" transform="rotate(-90 124.9 31.4)">7</text>
<text x="23.4" y="36.2" transform="rotate(-90 23.4 36.2)">22</text>
<text x="64.4" y="40.8" transform="rotate(30 64.4 40.8)">4-</text>
<text x="118.3" y="40.8">31</text>
<text x="124.2" y="41.9">50</text>
<text x="43.4" y="43.2">59</text>
<text x="72.9" y="45.7" transform="rotate(30 72.9 45.7)">6</text>
<text x="82.5" y="46.3">510</text>
<text x="61.2" y="64.2">309</text>
<text x="99.6" y="64.2">220</text>
<text x="63.5" y="81.8" transform="rotate(-90 63.5 81.8)">80</text>
<text x="81.1" y="78.8" transform="rotate(-90 81.1 78.8)">14</text>
<text x="45.1" y="95.5">80</text>
<text x="63.1" y="93.8" transform="rotate(50 63.1 93.8)">60</text>
<text x="212" y="93.8" transform="rotate(-90 212 93.8)">100</text>
<text x="77.9" y="101.3" transform="rotate(-90 77.9 101.3)">15</text>
<text x="188" y="100.8" transform="rotate(-90 188 100.8)">348</text>
<text x="193.5" y="100.8" transform="rotate(-90 193.5 100.8)">200</text>
<text x="205.7" y="100.8" transform="rotate(-90 205.7 100.8)">248</text>
<text x="86.8" y="103.9" transform="rotate(15 86.8 103.9)">8-M4攻螺纹</text>
<text x="77.9" y="112.3" transform="rotate(-90 77.9 112.3)">90</text>
<text x="187.9" y="113.9" transform="rotate(-21 187.9 113.9)">6</text>
<text x="124.6" y="119.2">44</text>
<text x="178.8" y="117.4" transform="rotate(-21 178.8 117.4)">6-</text>
<text x="199.6" y="118.5">15</text>
<text x="77.9" y="120.4" transform="rotate(-90 77.9 120.4)">15</text>
<text x="42.2" y="127.2">50</text>
<text x="86.5" y="127.8" transform="rotate(-90 86.5 127.8)">19</text>
<text x="99.5" y="130.6">285</text>
<text x="123.9" y="126">50</text>
<text x="190.7" y="127.5">22</text>
<text x="69.2" y="143.3" transform="rotate(-25 69.2 143.3)">6</text>
<text x="84.6" y="140.3">610</text>
<text x="44.6" y="149.3">9</text>
<text x="60.3" y="147.5" transform="rotate(-25 60.3 147.5)">5-</text>
<text x="84.6" y="147.5">510</text>
<text x="126.2" y="151.7" transform="rotate(-90 126.2 151.7)">15</text>
<text x="133.9" y="151.6" transform="rotate(-90 133.9 151.6)">22</text>
<text x="35.8" y="159.9">50</text>
<text x="54.8" y="159.9">120</text>
<text x="72.5" y="159.9">120</text>
<text x="90.1" y="159.9">125</text>
<text x="108.5" y="159.9">125</text>
<text x="130.3" y="159.9">50</text>
</g>
<g font-size="5.5">
<text x="40.3" y="180.3">技术要求：</text>
<text x="40.3" y="185.8">1.</text>
<text x="49.6" y="185.8">表面喷涂黑色亚光漆</text>
<text x="40.3" y="191.3">2.</text>
<text x="49.6" y="191.3">表面无划痕、凸凹及掉漆</text>
</g>
<text font-size="2.8" x="287.9" y="197.6">A3</text>
<text font-size="2.3" x="206.5" y="199.3">冷轧板 t=2mm</text>
<g font-size="1.4">
<text x="158.3" y="167.7">除非另外指定:</text>
<text x="183" y="167.7">表面粗糙度:</text>
<text x="217.2" y="167.6">将锐边清除</text>
<text x="158.3" y="169.5">尺寸使用毫米</text>
<text x="158.3" y="171.4">表面粗糙度:</text>
<text x="158.3" y="173.2">公差:</text>
<text x="217.2" y="169.5">毛刺并折断</text>
<text x="240.1" y="168.7">不调整工程图比例</text>
<text x="269.8" y="168.9">修订</text>
<text x="159.6" y="176.8">角度:</text>
<text x="159.6" y="175">线性:</text>
<text x="158" y="183.4">绘制</text>
<text x="168.2" y="183.4">张丽萍</text>
<text x="168.3" y="180.4">名称</text>
<text x="179.8" y="180.4">签名</text>
<text x="192.3" y="180.4">日期</text>
<text x="230.8" y="180.6">标题:</text>
<text x="158.2" y="186.5">检查</text>
<text x="158.2" y="189.5">批准</text>
<text x="168.1" y="186.5">梅胜坤</text>
<text x="168.1" y="189.5">蔡宇强</text>
<text x="158.2" y="192.7">制造</text>
<text x="158.4" y="195.9">验检</text>
<text x="198.5" y="195.4">材料:</text>
<text x="230.9" y="196.2">工程图号</text>
<text x="198.5" y="204.9">重量:</text>
<text x="230.9" y="204.9">比例:</text>
<text x="263.3" y="204.9">图纸 1 (共1)</text>
</g>
</svg>
